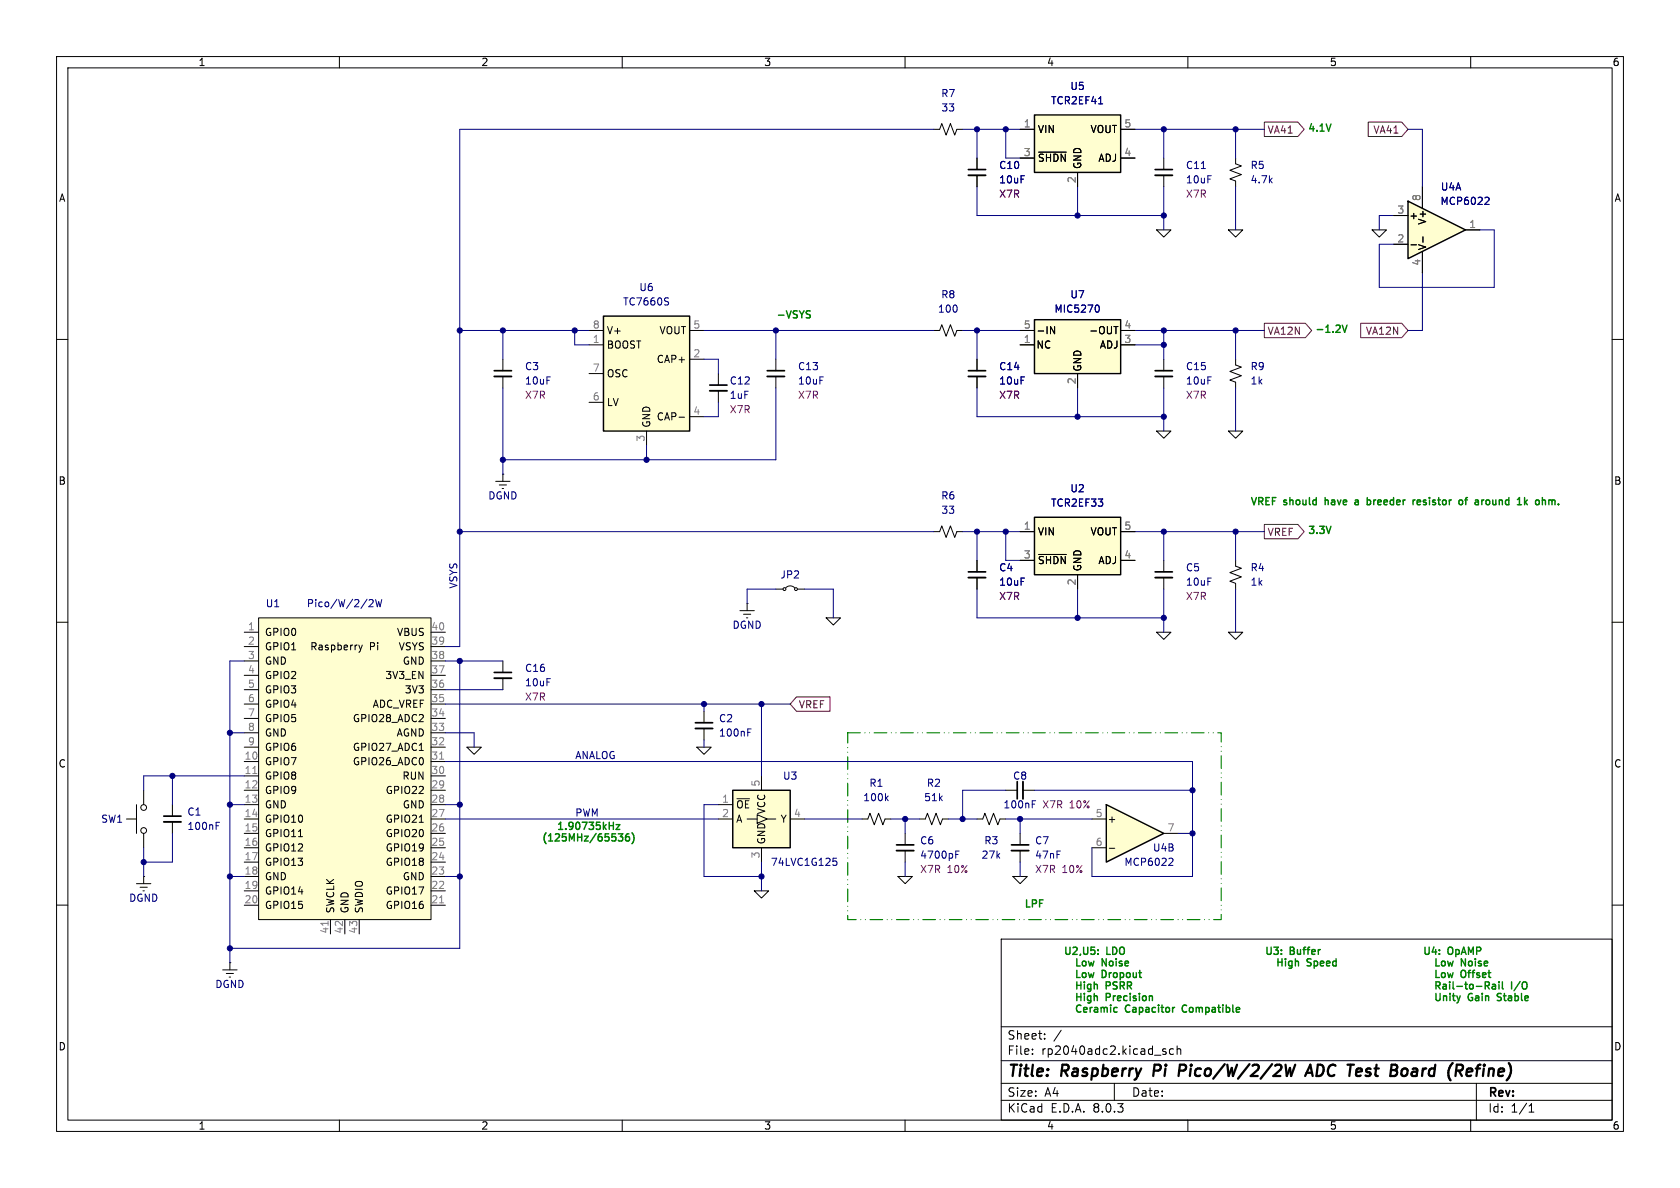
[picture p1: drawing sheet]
<svg xmlns="http://www.w3.org/2000/svg" width="297mm" height="210mm" viewBox="0 0 297 210" stroke-linecap="round" stroke-linejoin="round" font-family="sans-serif">
<g fill="none" stroke="#000" stroke-width=".18">
<path d="M10 10h277v190h-277zM12 12h273v186h-273zM60 10v2M110 10v2M160 10v2M210 10v2M260 10v2M205.7 27.9v2.1M205.7 31v2M10 60h2M285 60h2M10 110h2"/>
<path d="M285 110h2M10 160h2M285 160h2M177 166h108v32h-108zM60 198v2M110 198v2M160 198v2M177 194.5h108M177 191.5h108M177 187.5h108M177 181.5h108M182.5 186.3v.1"/>
<path d="M182.5 185.5v.1M184.7 183.6v.1M184.7 182.8v.1M187.6 182.1l-1.3 2M197 191.5v3M205.5 185.7l.7 .4-.2 .3-.5-.1M206.1 185.5l-.4-.1-.2 .2M207.5 185.5l-.5-.1-.3 .3v.4l.2 .2h.6M208.1 185.5l.2-.1 .4 .1v.9M208.1 184.9v1.5M210 198v2M260 198v2"/>
<path d="M261 191.5v6.5M270.3 196.6h.9M270.3 195.5l.4-.4v1.5"/>
</g>
<path d="M204.1 188.2l-.2 2M209.4 188.2h-.8l-.3 2M209.4 189.2l-.9 .1M229 188.2l-.7 2-.2-1.4-.6 1.4M230.7 190.2l.9-2 .5 2M231 189.6h.9M248.2 188.9l.5 .1 .1 .3v.5l-.5 .4M256.8 187.9l-.1 .1M260.2 189l-.2-.1-.5 .1-.3 .9 .3 .3 .6-.1M260.3 189.4l-1 .1" fill="none" stroke="#000" stroke-width=".4"/>
<path d="M204.2 31h3.1" fill="none" stroke="#000" stroke-width=".33"/>
<path d="M204.2 30h3.1" fill="none" stroke="#000" stroke-width=".3"/>
<path d="M212.4 29.8h.7" fill="none" stroke="#000080" stroke-width=".18"/>
<path d="M195.6 142.2l10.1 5.1-10.1 5.1z" fill="#fffed0"/>
<path d="M195.6 142.2l10.1 5.1-10.1 5.1z" fill="none" stroke="#000" stroke-width=".25"/>
<path d="M193 144.8h2.6M193 149.9h2.6M196.1 150h1M205.7 147.3h2.6" fill="none" stroke="#000" stroke-width=".18"/>
<path d="M206.8 151.7l.5 .1 .1 .3-.8 .9h.8" fill="none" stroke="#000084" stroke-width=".18"/>
<path d="M248.9 35.6l10.2 5-10.2 5.1z" fill="#fffed0"/>
<path d="M248.9 35.6l10.2 5-10.2 5.1z" fill="none" stroke="#000" stroke-width=".25"/>
<path d="M165.1 22.9h1l.4-1.1 .8 2.1 .7-2.1 .8 2.1 .4-1h1M246.4 38.1h2.5M246.4 43.2h2.5M249.4 43.3h1M259.1 40.6h2.5M205.7 99.1v2M204.5 111.8h2.5l-1.3 1.2zM205.7 102.1v2M217.2 111.8h2.5l-1.3 1.2z" fill="none" stroke="#000" stroke-width=".18"/>
<path d="M262.7 34.9h.4l.2 .3-.8 .9h.8" fill="none" stroke="#000084" stroke-width=".18"/>
<path d="M204.2 102.1h3.1" fill="none" stroke="#000" stroke-width=".33"/>
<path d="M204.2 101.1h3.1" fill="none" stroke="#000" stroke-width=".3"/>
<path d="M182.9 91.4h15.2v10.2h-15.2z" fill="#fffed0"/>
<path d="M182.9 91.4h15.2v10.2h-15.2z" fill="none" stroke="#000" stroke-width=".25"/>
<g fill="none" stroke="#000" stroke-width=".18">
<path d="M172.7 27.9v2.1M172.7 31v2M204.5 40.6h2.5l-1.3 1.3zM87.6 85.1h2.6M88.3 85.7h1.2M88.8 86.4h.2M88.9 83.8h.1M88.9 83.8v1.3M180.3 94h2.6M180.3 99.1h2.6M183.6 98h4.9M198.1 94h2.6"/>
<path d="M198.1 99.1h2.6M146 109.2h2.6l-1.3 1.3zM190.5 101.6v2.5M39.4 171.5h2.5M40 172.1h1.3M40.5 172.7h.3M40.6 170.2h.1M40.6 170.2v1.3"/>
</g>
<path d="M171.2 31h3" fill="none" stroke="#000" stroke-width=".33"/>
<path d="M171.2 30h3" fill="none" stroke="#000" stroke-width=".3"/>
<path d="M182.9 20.3h15.2v10.2h-15.2z" fill="#fffed0"/>
<path d="M182.9 20.3h15.2v10.2h-15.2z" fill="none" stroke="#000" stroke-width=".25"/>
<g fill="none" stroke="#000" stroke-width=".18">
<path d="M180.3 22.9h2.6M180.3 27.9h2.6M183.6 26.9h4.9M190.5 30.5v2.5M198.1 22.9h2.6M198.1 27.9h2.6M251.5 33v3.8M242.6 40.6h2.5l-1.3 1.3zM251.5 44.5v3.8M251.6 41.9v.9M88.9 63.5v2M88.9 66.5v2.1"/>
<path d="M127 66v2.1M127 69.1v2M137.2 63.5v2M137.2 66.5v2.1M217.2 76.2h2.5l-1.3 1.3zM218.4 63.5v1l1.1 .4-2.1 .8 2.1 .7-2.1 .8 1 .4v1M177.8 139.7h2M180.8 139.7h2.1M152.4 144.8h1l.4-1 .8 2 .7-2 .8 2 .4-1h1M158.7 154.9h2.6l-1.3 1.3zM160 147.3v2.1M160 150.4v2"/>
<path d="M162.6 144.8h1l.4-1 .7 2 .8-2 .7 2 .4-1h1M172.7 144.8h1l.4-1 .8 2 .7-2 .8 2 .4-1h1M179.1 154.9h2.5l-1.3 1.3z"/>
</g>
<path d="M194.2 18.4h.7M156.7 141.1l.3 .4M157 140.7l-.5 .5M169 151.1h.4M169 150.4h.6M182.5 142.2h.4M182.5 141.5h.6" fill="none" stroke="#000084" stroke-width=".18"/>
<path d="M87.4 66.5h3M125.5 69.1h3M135.6 66.5h3.1M180.8 138.2v3M158.5 150.4h3" fill="none" stroke="#000" stroke-width=".33"/>
<path d="M87.4 65.5h3M125.5 68.1h3M135.6 65.5h3.1M179.8 138.2v3M158.5 149.4h3" fill="none" stroke="#000" stroke-width=".3"/>
<path d="M106.7 55.9h15.2v20.3h-15.2z" fill="#fffed0"/>
<path d="M106.7 55.9h15.2v20.3h-15.2z" fill="none" stroke="#000" stroke-width=".25"/>
<g fill="none" stroke="#000" stroke-width=".18">
<path d="M104.1 58.4h2.6M121.9 58.4h2.6M104.1 61h2.6M104.1 71.1h2.6M104.1 66h2.6M114.3 76.2v2.5M120 73.8h1M121.9 63.5h2.6M121.9 73.7h2.6M218.4 99.1v1l1.1 .4-2.1 .7 2.1 .8-2.1 .7 1 .4v1M137.2 104.1h1.2M138.9 103.9a1.08 1.08 0 0 1 1.6 0"/>
<path d="M141 104.1h1.2M25.4 139.7v2.5M22.4 144.8h1.7M24.1 142.2v5.1M24.1 156.2h2.6M24.8 156.8h1.2M25.3 157.5h.2M25.4 154.9h.1M25.4 147.3v2.6M25.4 154.9v1.3"/>
<circle cx="138.7" cy="104.1" r=".25"/>
<circle cx="140.7" cy="104.1" r=".25"/>
<circle cx="25.4" cy="146.8" r=".51"/>
<circle cx="25.4" cy="142.7" r=".51"/>
</g>
<path d="M118 53.3l.2 .3-.2 .3M118 52.6l.2 .1" fill="none" stroke="#000084" stroke-width=".18"/>
<path d="M45.7 109.2h30.5v53.4h-30.5z" fill="#fffed0"/>
<g fill="none" stroke="#000" stroke-width=".18">
<path d="M218.4 27.9v1.1l1.1 .3-2.1 .8 2.1 .8-2.1 .7 1 .4v1M165.1 58.4h1l.4-1 .8 2 .7-2 .8 2 .4-1h1M217.2 40.6h2.5l-1.3 1.3zM172.7 63.5v2M172.7 66.5v2.1M204.5 76.2h2.5l-1.3 1.3zM205.7 63.5v2M205.7 66.5v2.1M165.1 94h1l.4-1 .8 2 .7-2 .8 2 .4-1h1M172.7 99.1v2M43.2 111.8h2.5M43.2 114.3h2.5"/>
<path d="M43.2 116.8h2.5M43.2 119.4h2.5M45.7 109.2h30.5v53.4h-30.5zM63.4 114l.3 .9M63.7 114.9l-.3 .4M64 114l-.3 .9M76.2 111.8h2.5M76.2 114.3h2.5M76.2 116.8h2.5M76.2 119.4h2.5M172.7 102.1v2M43.2 134.6h2.5"/>
<path d="M43.2 137.2h2.5M43.2 139.7h2.5M43.2 132.1h2.5M43.2 129.5h2.5M43.2 127h2.5M43.2 124.5h2.5M43.2 121.9h2.5M74.1 132.7h.7M76.2 134.6h2.5M76.2 137.2h2.5M76.2 139.7h2.5M76.2 132.1h2.5"/>
<path d="M76.2 129.5h2.5M76.2 127h2.5M76.2 124.5h2.5M76.2 121.9h2.5M30.5 142.2v2.1M30.5 145.3v2M43.2 142.2h2.5M43.2 144.8h2.5M43.2 147.3h2.5M43.2 149.9h2.5M43.2 152.4h2.5M43.2 154.9h2.5"/>
<path d="M43.2 157.5h2.5M52.8 147.9h.7M74.1 145.4h.7M76.2 142.2h2.5M76.2 144.8h2.5M76.2 147.3h2.5M76.2 149.9h2.5M76.2 152.4h2.5M76.2 154.9h2.5M76.2 157.5h2.5M180.3 147.3v2.1M180.3 150.4v2"/>
<path d="M43.2 160h2.5M58.4 162.6v2.5M61 162.6v2.5M63.5 162.6v2.5M76.2 160h2.5"/>
</g>
<path d="M44.7 136.7h.7M77.7 134.2h.7M77.7 159.6h.7M58 162.9v.7" fill="none" stroke="#808080" stroke-width=".18"/>
<path d="M65.3 106.1l.4-.1 .3 .4-.8 .9h.8M66.4 106l.3 1.3 .2-.9 .3 .9 .3-1.3M38.2 146h.4M38.2 145.4h.6" fill="none" stroke="#000084" stroke-width=".18"/>
<path d="M171.2 66.5h3M204.2 66.5h3.1M171.2 102.1h3M29 145.3h3M178.8 150.4h3.1" fill="none" stroke="#000" stroke-width=".33"/>
<path d="M171.2 65.5h3M204.2 65.5h3.1M171.2 101.1h3M29 144.3h3M178.8 149.4h3.1" fill="none" stroke="#000" stroke-width=".3"/>
<path d="M182.9 56.5h15.2v9.5h-15.2z" fill="#fffed0"/>
<path d="M182.9 56.5h15.2v9.5h-15.2z" fill="none" stroke="#000" stroke-width=".25"/>
<g fill="none" stroke="#000" stroke-width=".18">
<path d="M180.3 58.4h2.6M185.7 57.7l.7 1.3v-1.3M196.9 57.7h.7M198.1 58.4h2.6M180.3 61h2.6M190.5 66v2.6M198.1 61h2.6M88.9 116.8v2.1M88.9 119.9v2M130.8 108h2.5M131.4 108.6h1.3M132 109.2h.2"/>
<path d="M132.1 106.7h.1M132.1 106.7v1.3M82.5 132.1h2.6l-1.3 1.3zM123.2 132.1h2.5l-1.2 1.3zM124.5 125.7v2.1M124.5 128.8v2M133.3 157.5h2.6l-1.3 1.3z"/>
</g>
<path d="M194 53.9a.79 .79 0 0 1 0 1.3M132.2 129.5h.4M132.2 128.9h.6" fill="none" stroke="#000084" stroke-width=".18"/>
<path d="M87.4 119.9h3M122.9 128.8h3.1" fill="none" stroke="#000" stroke-width=".33"/>
<path d="M87.4 118.9h3M122.9 127.8h3.1" fill="none" stroke="#000" stroke-width=".3"/>
<path d="M129.5 139.7h10.2v10.2h-10.2z" fill="#fffed0"/>
<path d="M129.5 139.7h10.2v10.2h-10.2z" fill="none" stroke="#000" stroke-width=".25"/>
<g fill="none" stroke="#000" stroke-width=".18">
<path d="M172.7 27.9v2.1M172.7 31v2M180.3 22.9h2.6M180.3 27.9h2.6M183.6 26.9h4.9M190.5 30.5v2.5M198.1 22.9h2.6M198.1 27.9h2.6M246.4 38.1h2.5M251.5 33v3.8M180.3 58.4h2.6M185.7 57.7l.7 1.3v-1.3"/>
<path d="M196.9 57.7h.7M198.1 58.4h2.6M246.4 43.2h2.5M249.4 43.3h1M251.5 44.5v3.8M251.6 41.9v.9M259.1 40.6h2.5M172.7 63.5v2M172.7 66.5v2.1M180.3 61h2.6M190.5 66v2.6M198.1 61h2.6"/>
<path d="M172.7 99.1v2M180.3 94h2.6M180.3 99.1h2.6M183.6 98h4.9M198.1 94h2.6M198.1 99.1h2.6M172.7 102.1v2M190.5 101.6v2.5M134.6 137.2v2.5M127 144.8h2.5M127 142.2h2.5M132.1 144.8h1.8"/>
<path d="M133.9 144l1.7 .8-1.7 .7zM134.6 149.9v2.5M135.6 144.8h1.6M139.7 144.8h2.5"/>
</g>
<path d="M194.2 18.4h.7M262.7 34.9h.4l.2 .3-.8 .9h.8M194 53.9a.79 .79 0 0 1 0 1.3M147.3 151.7h.6M147.4 152.2h.3l.3 .2-.2 .5-.4 .1" fill="none" stroke="#000084" stroke-width=".18"/>
<path d="M223.5 21.6h6l1.1 1.3-1.1 1.2h-6zM241.9 21.6h5.9l1.1 1.3-1.1 1.2h-5.9zM223.5 57.1h7.3l1.1 1.3-1.1 1.3h-7.3zM240.5 57.1h7.3l1.1 1.3-1.1 1.3h-7.3zM223.5 92.7h6l1.1 1.3-1.1 1.3h-6zM140.8 123.2h5.9v2.5h-5.9l-1.1-1.2z" fill="none" stroke="#800000" stroke-width=".18"/>
<g fill="none" stroke="#008000" stroke-width=".25">
<path d="M142.8 54.9l.5 .1M143 55.6l.3 .2-.3 .4M237.3 57.5l.4 1.2 .4-1.2M234.3 88v1.2M234.3 88.4v.1M239.6 88.4h.4l.1 .2M240.1 88.7h-.4l-.2 .2 .2 .3h.4M241.7 88v1.2M242.2 88.4l.1 .2-.1 .6M250.5 88.8l.6-.1v-.3h-.4l-.2 .2 .1 .6h.5M258.9 88.4h.5M259.4 88l-.3 .1v1.1"/>
<path d="M262.8 88.4h.3l.3 .2M263.4 89l-.3 .2h-.3M274.4 88.4h.4l.1 .8M107.7 146h.7M108.4 145.4v1.2M108.9 145.8h.7l-.7 .8h.7M109.3 147.4h.8l-.4 .5 .3 .1v.5l-.1 .2-.6-.2M111.2 147.4l-.4 .1a.86 .86 0 0 0 0 1.2l.4-.2 .1-.4-.2-.2h-.3l-.2 .2M111.7 147.2a1.46 1.46 0 0 1 0 2M188.4 167.4v1.1M189.2 167.4v1.1M189.7 167.6l.2-.2 .5 .2"/>
<path d="M190.4 169.5v1.3h.6M190.4 171.5v1.3h.6M190.4 173.6v1.2M190.4 175.6v1.3M190.4 174.2h.7M190.4 176.2h.7M190.4 177.8l-.1 .4 .1 .5M191.1 173.6v1.2M191.1 175.6v1.3M191.6 167.4v1.1M192.3 167.4v1.1M193.4 173.6v1.2"/>
<path d="M193.4 175.6v1.3M193.5 167.4h-.6l-.1 .6M194.1 168.6v.1M194.1 167.9v.1M195.4 171.7l-.6-.2v1.3l.6-.2M195.6 169.5v1.3l-.8-1.3v1.3M195.6 173.6v1.2M195.7 167.4v1.3M196.2 175.7l-.6-.1v1.3M196.2 176.2l-.6 .1M197.3 167.6l-.6-.2v1.3M198 167.6l.2-.2 .5 .2"/>
<path d="M198 173.6v1.2M199 178.2l.2 .7h.5M199.3 173.6v1.2M201.5 171.5v1.1M205.4 177.7v1M209.8 177.8a.6 .6 0 0 0-.9 .4 .6 .6 0 0 0 .6 .7l.3-.1M215.5 177.7v1M216.2 177.7v.1M216.8 177.7v1.2M217.9 177.7v1M224 167.4v1.1M224.7 167.4v1.1"/>
<path d="M225.2 167.4h.8l-.4 .5M225.9 169.5v1.3M225.9 170.1h.8M226.7 169.5v1.3M227.3 169.5v.1M228.7 167.6l-.6-.2v1.3M229 169.5v1.3M230.8 167.4l-.3 .2M231.1 170.7h.6M231.2 170l.5 .2M231.5 167.4l-.3 .2M236.2 169.5v1.3"/>
<path d="M251.9 167.4v1.1M252.7 167.4v1.1M253.5 167.4l-.3 .9M253.9 169.5v1.3h.6M253.9 171.5v1.3h.6M253.9 175.6v1.2M253.9 174.2h.4M254.3 173.6h-.4v1.2M254.6 175.6v1M256 167.6l.3-.2 .5 .2M256.9 173.6v1.1M256.9 175.6v1.1"/>
<path d="M258.3 168.7l.5-1.3 .4 1.3M258.5 172.7h.4M258.5 171.6h.4M259.1 169.5v1.3l-.8-1.3v1.3M259.1 173.6v1.1M259.5 176.2l.3 .6h.5M259.6 168.7v-1.3l.4 .9 .5-.9v1.3M260.1 176.3h.2M261.7 167.6l-.6-.2v1.3M262.6 173.6v1.2M263.2 171.5v1.1M264.3 174.1l.1 .7"/>
<path d="M264.4 174.8h-.4M264.4 174.3l-.4 .1M264.9 176.2l.4 .1 .1 .3-.2 .3h-.3M265 174v.8M265.4 175.7l-.5-.1-.2 .1M265.6 173.6v1.1l.2 .1M266 175.6v1.1M267.2 173.6v1.2M267.8 175.6v1.3M268.7 173.5l-1 1.6M269 175.6v1.1M269.2 173.8l.2-.2 .5 .2"/>
</g>
<path d="M149.9 129.5h66v33.1h-66z" fill="none" stroke="#008000" stroke-width=".2" stroke-dasharray="2.2 .8 0 .8 0 .8"/>
<g fill="none" stroke="#000080" stroke-width=".18">
<path d="M165.1 22.9h-83.8v91.4h-2.6M170.2 22.9h10.1M172.7 33v5.1h33M172.7 22.9v5M177.8 22.9v5h2.5M190.5 33v5.1M200.7 22.9h22.8M205.7 22.9v5M205.7 33v7.6M218.4 22.9v5M218.4 33v7.6M246.4 38.1h-2.6v2.5"/>
<path d="M248.9 22.9h2.6v10.1M81.3 58.4h22.8M88.9 58.4v5.1M101.6 58.4v2.6h2.5M124.5 58.4h40.6M137.2 58.4v5.1M170.2 58.4h10.1M172.7 58.4v5.1M200.7 58.4h22.8M205.7 58.4v5.1M218.4 58.4v5.1M251.5 48.3v10.1h-2.6"/>
<path d="M261.6 40.6h2.6v10.2h-20.4v-7.6h2.6M88.9 68.6v15.2M114.3 78.7v2.6M124.5 63.5h2.5v2.5M127 71.1v2.6h-2.5M137.2 68.6v12.7h-48.3M172.7 68.6v5.1h33M190.5 68.6v5.1M200.7 61h5M205.7 68.6v7.6M218.4 68.6v7.6M81.3 94h83.8"/>
<path d="M170.2 94h10.1M172.7 94v5.1M177.8 94v5.1h2.5M200.7 94h22.8M205.7 94v5.1M218.4 94v5.1M43.2 116.8h-2.6v53.4M78.7 116.8h10.2M81.3 116.8v50.8h-40.7M137.2 104.1h-5.1v2.6M142.2 104.1h5.1v5.1M172.7 104.1v5.1h33"/>
<path d="M190.5 104.1v5.1M205.7 104.1v7.7M218.4 104.1v7.7M30.5 137.2v5M40.6 129.5h2.6M43.2 137.2h-17.8v2.5M78.7 134.6h132.1v20.3h-17.8v-5M78.7 124.5h61M78.7 129.5h5.1v2.6M78.7 121.9h10.2M124.5 124.5v1.2M124.5 130.8v1.3"/>
<path d="M134.6 124.5v12.7M177.8 139.7h-7.6v5.1M182.9 139.7h27.9M25.4 149.9v5M30.5 147.3v5.1h-5.1M40.6 154.9h2.6M40.6 142.2h2.6M78.7 144.8h48.3M78.7 154.9h2.6M78.7 142.2h2.6M127 142.2h-2.5v12.7h10.1M134.6 152.4v5.1"/>
<path d="M142.2 144.8h10.2M157.5 144.8h5.1M160 144.8v2.5M160 152.4v2.5M167.6 144.8h5.1M177.8 144.8h15.2M180.3 144.8v2.5M180.3 152.4v2.5M208.3 147.3h2.5"/>
</g>
<g fill="#000080" stroke="#000080" stroke-width=".18">
<circle cx="177.8" cy="22.9" r=".46"/>
<circle cx="172.7" cy="22.9" r=".46"/>
<circle cx="205.7" cy="38.1" r=".46"/>
<circle cx="190.5" cy="38.1" r=".46"/>
<circle cx="205.7" cy="22.9" r=".46"/>
<circle cx="218.4" cy="22.9" r=".46"/>
<circle cx="190.5" cy="109.2" r=".46"/>
<circle cx="205.7" cy="94" r=".46"/>
<circle cx="218.4" cy="94" r=".46"/>
<circle cx="177.8" cy="94" r=".46"/>
<circle cx="172.7" cy="94" r=".46"/>
<circle cx="205.7" cy="109.2" r=".46"/>
<circle cx="218.4" cy="58.4" r=".46"/>
<circle cx="180.3" cy="144.8" r=".46"/>
<circle cx="160" cy="144.8" r=".46"/>
<circle cx="170.2" cy="144.8" r=".46"/>
<circle cx="210.8" cy="147.3" r=".46"/>
<circle cx="210.8" cy="139.7" r=".46"/>
<circle cx="190.5" cy="73.7" r=".46"/>
<circle cx="205.7" cy="73.7" r=".46"/>
<circle cx="205.7" cy="58.4" r=".46"/>
<circle cx="205.7" cy="61" r=".46"/>
<circle cx="172.7" cy="58.4" r=".46"/>
<circle cx="81.3" cy="142.2" r=".46"/>
<circle cx="124.5" cy="124.5" r=".46"/>
<circle cx="114.3" cy="81.3" r=".46"/>
<circle cx="81.3" cy="116.8" r=".46"/>
<circle cx="134.6" cy="154.9" r=".46"/>
<circle cx="134.6" cy="124.5" r=".46"/>
<circle cx="88.9" cy="81.3" r=".46"/>
<circle cx="88.9" cy="58.4" r=".46"/>
<circle cx="81.3" cy="94" r=".46"/>
<circle cx="137.2" cy="58.4" r=".46"/>
<circle cx="81.3" cy="58.4" r=".46"/>
<circle cx="101.6" cy="58.4" r=".46"/>
<circle cx="25.4" cy="152.4" r=".46"/>
<circle cx="40.6" cy="129.5" r=".46"/>
<circle cx="81.3" cy="154.9" r=".46"/>
<circle cx="40.6" cy="142.2" r=".46"/>
<circle cx="30.5" cy="137.2" r=".46"/>
<circle cx="40.6" cy="167.6" r=".46"/>
<circle cx="40.6" cy="154.9" r=".46"/>
</g>
<g font-size="2.8">
<text x="178" y="190.9">Title:</text>
<text x="187.7" y="190.9">Raspberry</text>
<text x="204.7" y="190.9">Pi</text>
<text x="210" y="190.9">Pico/W/2/2W</text>
<text x="233.5" y="190.9">ADC Test</text>
<text x="249.8" y="190.9">Board</text>
<text x="260.8" y="190.9">(Refine)</text>
</g>
<g font-size="2.1">
<text x="178" y="184">Sheet:</text>
<text x="178" y="186.7">File:</text>
<text x="184.1" y="186.7">rp2040adc2.kicad_sch</text>
<text x="178" y="196.9">KiCad</text>
<text x="178" y="194.1">Size:</text>
<text x="184.7" y="194.1">A4</text>
<text x="185.7" y="196.9">E.D.A.</text>
<text x="193.3" y="196.9">8.0.3</text>
<text x="200" y="194.1">Date:</text>
<text x="263" y="194.3">Rev:</text>
<text x="263" y="196.9">Id:</text>
<text x="267.1" y="196.9">1/1</text>
</g>
<g font-size="1.8">
<text x="35" y="11.9">1</text>
<text x="85" y="11.9">2</text>
<text x="135" y="11.9">3</text>
<text x="185" y="11.9">4</text>
<text x="235" y="11.9">5</text>
<text x="285" y="11.9">6</text>
<text x="183.4" y="23.7">VIN</text>
<text x="192.7" y="23.7">VOUT</text>
<text x="183.4" y="28.8">~{SHDN}</text>
<text x="191.4" y="30" transform="rotate(-90 191.4 30)">GND</text>
<text x="194.1" y="28.8">ADJ</text>
<text x="10.3" y="35.9">A</text>
<text x="285.3" y="35.9">A</text>
<text x="249" y="39">+</text>
<text x="252.3" y="39.8" transform="rotate(-90 252.3 39.8)">V+</text>
<text x="252.3" y="44.3" transform="rotate(-90 252.3 44.3)">V-</text>
<text x="107.2" y="59.3">V+</text>
<text x="116.5" y="59.3">VOUT</text>
<text x="183.1" y="59.3">-IN</text>
<text x="192.5" y="59.3">-OUT</text>
<text x="107.2" y="61.8">BOOST</text>
<text x="116" y="64.4">CAP+</text>
<text x="183.1" y="61.8">NC</text>
<text x="191.4" y="65.8" transform="rotate(-90 191.4 65.8)">GND</text>
<text x="194.3" y="61.8">ADJ</text>
<text x="107.2" y="72">LV</text>
<text x="107.2" y="66.9">OSC</text>
<text x="115.2" y="75.7" transform="rotate(-90 115.2 75.7)">GND</text>
<text x="116" y="74.5">CAP-</text>
<text x="10.3" y="85.9">B</text>
<text x="285.3" y="85.9">B</text>
<text x="183.4" y="94.8">VIN</text>
<text x="192.7" y="94.8">VOUT</text>
<text x="183.4" y="99.9">~{SHDN}</text>
<text x="191.4" y="101.1" transform="rotate(-90 191.4 101.1)">GND</text>
<text x="194.1" y="99.9">ADJ</text>
<text x="46.7" y="112.6">GPIO0</text>
<text x="70.1" y="112.6">VBUS</text>
<text x="46.7" y="115.2">GPIO1</text>
<text x="46.7" y="117.7">GND</text>
<text x="54.7" y="115.2">Raspberry</text>
<text x="65.3" y="115.2">Pi</text>
<text x="70.4" y="115.2">VSYS</text>
<text x="71.1" y="117.7">GND</text>
<text x="46.7" y="120.2">GPIO2</text>
<text x="46.7" y="122.8">GPIO3</text>
<text x="46.7" y="125.3">GPIO4</text>
<text x="65.8" y="125.3">ADC_VREF</text>
<text x="68" y="120.2">3V3_EN</text>
<text x="71.5" y="122.8">3V3</text>
<text x="46.7" y="127.9">GPIO5</text>
<text x="46.7" y="130.4">GND</text>
<text x="62.3" y="127.9">GPIO28_ADC2</text>
<text x="70" y="130.4">AGND</text>
<text x="10.3" y="135.9">C</text>
<text x="46.7" y="135.5">GPIO7</text>
<text x="46.7" y="132.9">GPIO6</text>
<text x="62.3" y="135.5">GPIO26_ADC0</text>
<text x="62.3" y="132.9">GPIO27_ADC1</text>
<text x="285.3" y="135.9">C</text>
<text x="46.7" y="138">GPIO8</text>
<text x="46.7" y="140.6">GPIO9</text>
<text x="46.7" y="143.1">GND</text>
<text x="68.1" y="140.6">GPIO22</text>
<text x="71" y="138">RUN</text>
<text x="71.1" y="143.1">GND</text>
<text x="130" y="143.1">~{OE}</text>
<text x="46.7" y="145.6">GPIO10</text>
<text x="46.7" y="148.2">GPIO11</text>
<text x="68.1" y="148.2">GPIO20</text>
<text x="68.1" y="145.6">GPIO21</text>
<text x="130" y="145.6">A</text>
<text x="135.5" y="149.4" transform="rotate(-90 135.5 149.4)">GND</text>
<text x="135.5" y="144" transform="rotate(-90 135.5 144)">VCC</text>
<text x="137.9" y="145.6">Y</text>
<text x="195.7" y="145.6">+</text>
<text x="46.7" y="150.7">GPIO12</text>
<text x="46.7" y="153.3">GPIO13</text>
<text x="46.7" y="155.8">GND</text>
<text x="68.1" y="153.3">GPIO18</text>
<text x="68.1" y="150.7">GPIO19</text>
<text x="71.1" y="155.8">GND</text>
<text x="46.7" y="158.3">GPIO14</text>
<text x="46.7" y="160.9">GPIO15</text>
<text x="59.3" y="161.5" transform="rotate(-90 59.3 161.5)">SWCLK</text>
<text x="61.8" y="161.5" transform="rotate(-90 61.8 161.5)">GND</text>
<text x="64.4" y="161.5" transform="rotate(-90 64.4 161.5)">SWDIO</text>
<text x="68.1" y="160.9">GPIO16</text>
<text x="68.1" y="158.3">GPIO17</text>
<text x="10.3" y="185.9">D</text>
<text x="285.3" y="185.9">D</text>
<text x="35" y="199.9">1</text>
<text x="85" y="199.9">2</text>
<text x="135" y="199.9">3</text>
<text x="185" y="199.9">4</text>
<text x="235" y="199.9">5</text>
<text x="285" y="199.9">6</text>
</g>
<g font-size="1.8" fill="#000080">
<text x="166.3" y="17.4">R7</text>
<text x="189.1" y="16.1">U5</text>
<text x="176.5" y="30.1">C10</text>
<text x="209.6" y="30.1">C11</text>
<text x="221" y="30.1">R5</text>
<text x="254.6" y="33.9">U4A</text>
<text x="112.9" y="51.7">U6</text>
<text x="166.3" y="52.9">R8</text>
<text x="189.1" y="52.9">U7</text>
<text x="92.7" y="65.6">C3</text>
<text x="141" y="65.6">C13</text>
<text x="176.5" y="65.6">C14</text>
<text x="209.6" y="65.6">C15</text>
<text x="221" y="65.6">R9</text>
<text x="128.9" y="68.2">C12</text>
<text x="166.3" y="88.5">R6</text>
<text x="189.1" y="87.2">U2</text>
<text x="176.5" y="101.2">C4</text>
<text x="209.6" y="101.2">C5</text>
<text x="221" y="101.2">R4</text>
<text x="46.9" y="107.5">U1</text>
<text x="80.9" y="104.1" transform="rotate(-90 80.9 104.1)">VSYS</text>
<text x="137.9" y="102.5">JP2</text>
<text x="92.7" y="119">C16</text>
<text x="127" y="127.9">C2</text>
<text x="101.6" y="134.3">ANALOG</text>
<text x="138.3" y="138">U3</text>
<text x="153.6" y="139.3">R1</text>
<text x="163.8" y="139.3">R2</text>
<text x="179" y="138">C8</text>
<text x="17.8" y="145.6">SW1</text>
<text x="33" y="144.4">C1</text>
<text x="101.6" y="144.4">PWM</text>
<text x="162.6" y="149.5">C6</text>
<text x="173.9" y="149.5">R3</text>
<text x="182.9" y="149.5">C7</text>
<text x="203.7" y="150.7">U4B</text>
</g>
<g font-size="1.8" fill="#000084">
<text x="166.3" y="19.9">33</text>
<text x="185.7" y="18.6">TCR2EF41</text>
<text x="176.5" y="32.6">10uF</text>
<text x="209.6" y="32.6">10uF</text>
<text x="221" y="32.6">4.7k</text>
<text x="254.6" y="36.4">MCP6022</text>
<text x="110.1" y="54.2">TC7660S</text>
<text x="165.7" y="55.5">100</text>
<text x="186.3" y="55.5">MIC5270</text>
<text x="92.7" y="68.2">10uF</text>
<text x="128.9" y="70.7">1uF</text>
<text x="141" y="68.2">10uF</text>
<text x="176.5" y="68.2">10uF</text>
<text x="209.6" y="68.2">10uF</text>
<text x="221" y="68.2">1k</text>
<text x="86.2" y="88.5">DGND</text>
<text x="185.7" y="89.8">TCR2EF33</text>
<text x="166.3" y="91">33</text>
<text x="54.1" y="107.5">Pico/W/2/2W</text>
<text x="176.5" y="103.7">10uF</text>
<text x="209.6" y="103.7">10uF</text>
<text x="221" y="103.7">1k</text>
<text x="129.4" y="111.4">DGND</text>
<text x="92.7" y="121.5">10uF</text>
<text x="127" y="130.4">100nF</text>
<text x="152.5" y="141.8">100k</text>
<text x="163.3" y="141.8">51k</text>
<text x="177.3" y="143.1">100nF</text>
<text x="33" y="146.9">100nF</text>
<text x="136.2" y="153.3">74LVC1G125</text>
<text x="162.6" y="152">4700pF</text>
<text x="173.4" y="152">27k</text>
<text x="182.9" y="152">47nF</text>
<text x="198.7" y="153.3">MCP6022</text>
<text x="22.7" y="159.6">DGND</text>
<text x="38" y="174.9">DGND</text>
</g>
<g font-size="1.8" fill="#808080">
<text x="180.9" y="22.6">1</text>
<text x="198.7" y="22.6">5</text>
<text x="180.9" y="27.7">3</text>
<text x="198.7" y="27.7">4</text>
<text x="190.2" y="32.5" transform="rotate(-90 190.2 32.5)">2</text>
<text x="251.2" y="35.6" transform="rotate(-90 251.2 35.6)">8</text>
<text x="246.9" y="37.8">3</text>
<text x="259.6" y="40.4">1</text>
<text x="246.9" y="42.9">2</text>
<text x="251.2" y="47.1" transform="rotate(-90 251.2 47.1)">4</text>
<text x="104.7" y="58.2">8</text>
<text x="122.5" y="58.2">5</text>
<text x="180.9" y="58.2">5</text>
<text x="198.7" y="58.2">4</text>
<text x="104.7" y="60.7">1</text>
<text x="104.7" y="65.8">7</text>
<text x="122.5" y="63.2">2</text>
<text x="180.9" y="60.7">1</text>
<text x="198.7" y="60.7">3</text>
<text x="104.7" y="70.9">6</text>
<text x="190.2" y="68" transform="rotate(-90 190.2 68)">2</text>
<text x="122.5" y="73.4">4</text>
<text x="114" y="78.2" transform="rotate(-90 114 78.2)">3</text>
<text x="180.9" y="93.7">1</text>
<text x="198.7" y="93.7">5</text>
<text x="180.9" y="98.8">3</text>
<text x="198.7" y="98.8">4</text>
<text x="190.2" y="103.6" transform="rotate(-90 190.2 103.6)">2</text>
<text x="43.7" y="111.5">1</text>
<text x="76.2" y="111.5">40</text>
<text x="43.7" y="114">2</text>
<text x="43.7" y="116.6">3</text>
<text x="43.7" y="119.1">4</text>
<text x="76.2" y="119.1">37</text>
<text x="76.2" y="116.6">38</text>
<text x="76.2" y="114">39</text>
<text x="43.7" y="121.7">5</text>
<text x="43.7" y="124.2">6</text>
<text x="76.2" y="124.2">35</text>
<text x="76.2" y="121.7">36</text>
<text x="43.7" y="126.7">7</text>
<text x="43.7" y="129.3">8</text>
<text x="43.7" y="131.8">9</text>
<text x="76.2" y="131.8">32</text>
<text x="76.2" y="129.3">33</text>
<text x="76.2" y="126.7">34</text>
<text x="43.1" y="134.4">10</text>
<text x="43.1" y="136.9">11</text>
<text x="76.2" y="136.9">30</text>
<text x="76.2" y="134.4">31</text>
<text x="43.1" y="139.4">12</text>
<text x="43.1" y="142">13</text>
<text x="76.2" y="142">28</text>
<text x="76.2" y="139.4">29</text>
<text x="127.6" y="142">1</text>
<text x="134.4" y="139.1" transform="rotate(-90 134.4 139.1)">5</text>
<text x="43.1" y="144.5">14</text>
<text x="43.1" y="147.1">15</text>
<text x="43.1" y="149.6">16</text>
<text x="76.2" y="149.6">25</text>
<text x="76.2" y="147.1">26</text>
<text x="76.2" y="144.5">27</text>
<text x="127.6" y="144.5">2</text>
<text x="140.3" y="144.5">4</text>
<text x="193.6" y="144.5">5</text>
<text x="193.6" y="149.6">6</text>
<text x="206.3" y="147.1">7</text>
<text x="43.1" y="152.1">17</text>
<text x="43.1" y="154.7">18</text>
<text x="76.2" y="154.7">23</text>
<text x="76.2" y="152.1">24</text>
<text x="134.4" y="151.8" transform="rotate(-90 134.4 151.8)">3</text>
<text x="43.1" y="157.2">19</text>
<text x="43.1" y="159.8">20</text>
<text x="76.2" y="159.8">21</text>
<text x="76.2" y="157.2">22</text>
<text x="58.2" y="165.1" transform="rotate(-90 58.2 165.1)">41</text>
<text x="60.7" y="165.1" transform="rotate(-90 60.7 165.1)">42</text>
<text x="63.2" y="165.1" transform="rotate(-90 63.2 165.1)">43</text>
</g>
<g font-size="1.8" fill="#800000">
<text x="224" y="23.8">VA41</text>
<text x="242.7" y="23.8">VA41</text>
<text x="224" y="59.4">VA12N</text>
<text x="241.4" y="59.4">VA12N</text>
<text x="224" y="94.9">VREF</text>
<text x="141.1" y="125.4">VREF</text>
</g>
<g font-size="1.8" fill="#008000">
<text x="231.1" y="23.6">4.1V</text>
<text x="137.2" y="56.6">-VSYS</text>
<text x="232.4" y="59.2">-1.2V</text>
<text x="221" y="89.7">VREF</text>
<text x="227.1" y="89.7">should</text>
<text x="234.8" y="89.7">have</text>
<text x="240.6" y="89.7">a</text>
<text x="243.3" y="89.7">breeder</text>
<text x="251.9" y="89.7">resistor</text>
<text x="260.6" y="89.7">of</text>
<text x="263.9" y="89.7">around</text>
<text x="271.9" y="89.7">1k</text>
<text x="275.6" y="89.7">ohm.</text>
<text x="231.1" y="94.7">3.3V</text>
<text x="95.6" y="149.1">(125MHz/65536)</text>
<text x="98.3" y="147.1">1.90735kHz</text>
<text x="180.9" y="160.8">LPF</text>
<text x="188" y="169.4">U2,U5:</text>
<text x="190.9" y="171.5">Low</text>
<text x="190.9" y="173.5">Low</text>
<text x="195.7" y="169.4">LDO</text>
<text x="195.9" y="171.5">Noise</text>
<text x="195.9" y="173.5">Dropout</text>
<text x="223.5" y="169.4">U3:</text>
<text x="226.5" y="171.5">High</text>
<text x="228.1" y="169.4">Buffer</text>
<text x="232.2" y="171.5">Speed</text>
<text x="251.5" y="169.4">U4:</text>
<text x="254.4" y="171.5">Low</text>
<text x="254.4" y="173.5">Low</text>
<text x="256.1" y="169.4">OpAMP</text>
<text x="259.4" y="171.5">Noise</text>
<text x="259.4" y="173.5">Offset</text>
<text x="190.9" y="175.6">High</text>
<text x="190.9" y="177.6">High</text>
<text x="190.9" y="179.6">Ceramic</text>
<text x="196.6" y="175.6">PSRR</text>
<text x="196.6" y="177.6">Precision</text>
<text x="200.1" y="179.6">Capacitor</text>
<text x="210.6" y="179.6">Compatible</text>
<text x="254.4" y="175.6">Rail-to-Rail</text>
<text x="254.4" y="177.6">Unity</text>
<text x="260.7" y="177.6">Gain</text>
<text x="266.3" y="177.6">Stable</text>
<text x="268.3" y="175.6">I/O</text>
</g>
<g font-size="1.8" fill="#840084">
<text x="176.5" y="35.2">X7R</text>
<text x="209.6" y="35.2">X7R</text>
<text x="92.7" y="70.7">X7R</text>
<text x="141" y="70.7">X7R</text>
<text x="176.5" y="70.7">X7R</text>
<text x="209.6" y="70.7">X7R</text>
<text x="128.9" y="73.3">X7R</text>
<text x="176.5" y="106.3">X7R</text>
<text x="209.6" y="106.3">X7R</text>
<text x="92.7" y="124.1">X7R</text>
<text x="184.2" y="143.1">X7R</text>
<text x="189" y="143.1">10%</text>
<text x="162.6" y="154.5">X7R</text>
<text x="167.4" y="154.5">10%</text>
<text x="182.9" y="154.5">X7R</text>
<text x="187.7" y="154.5">10%</text>
</g>
</svg>
